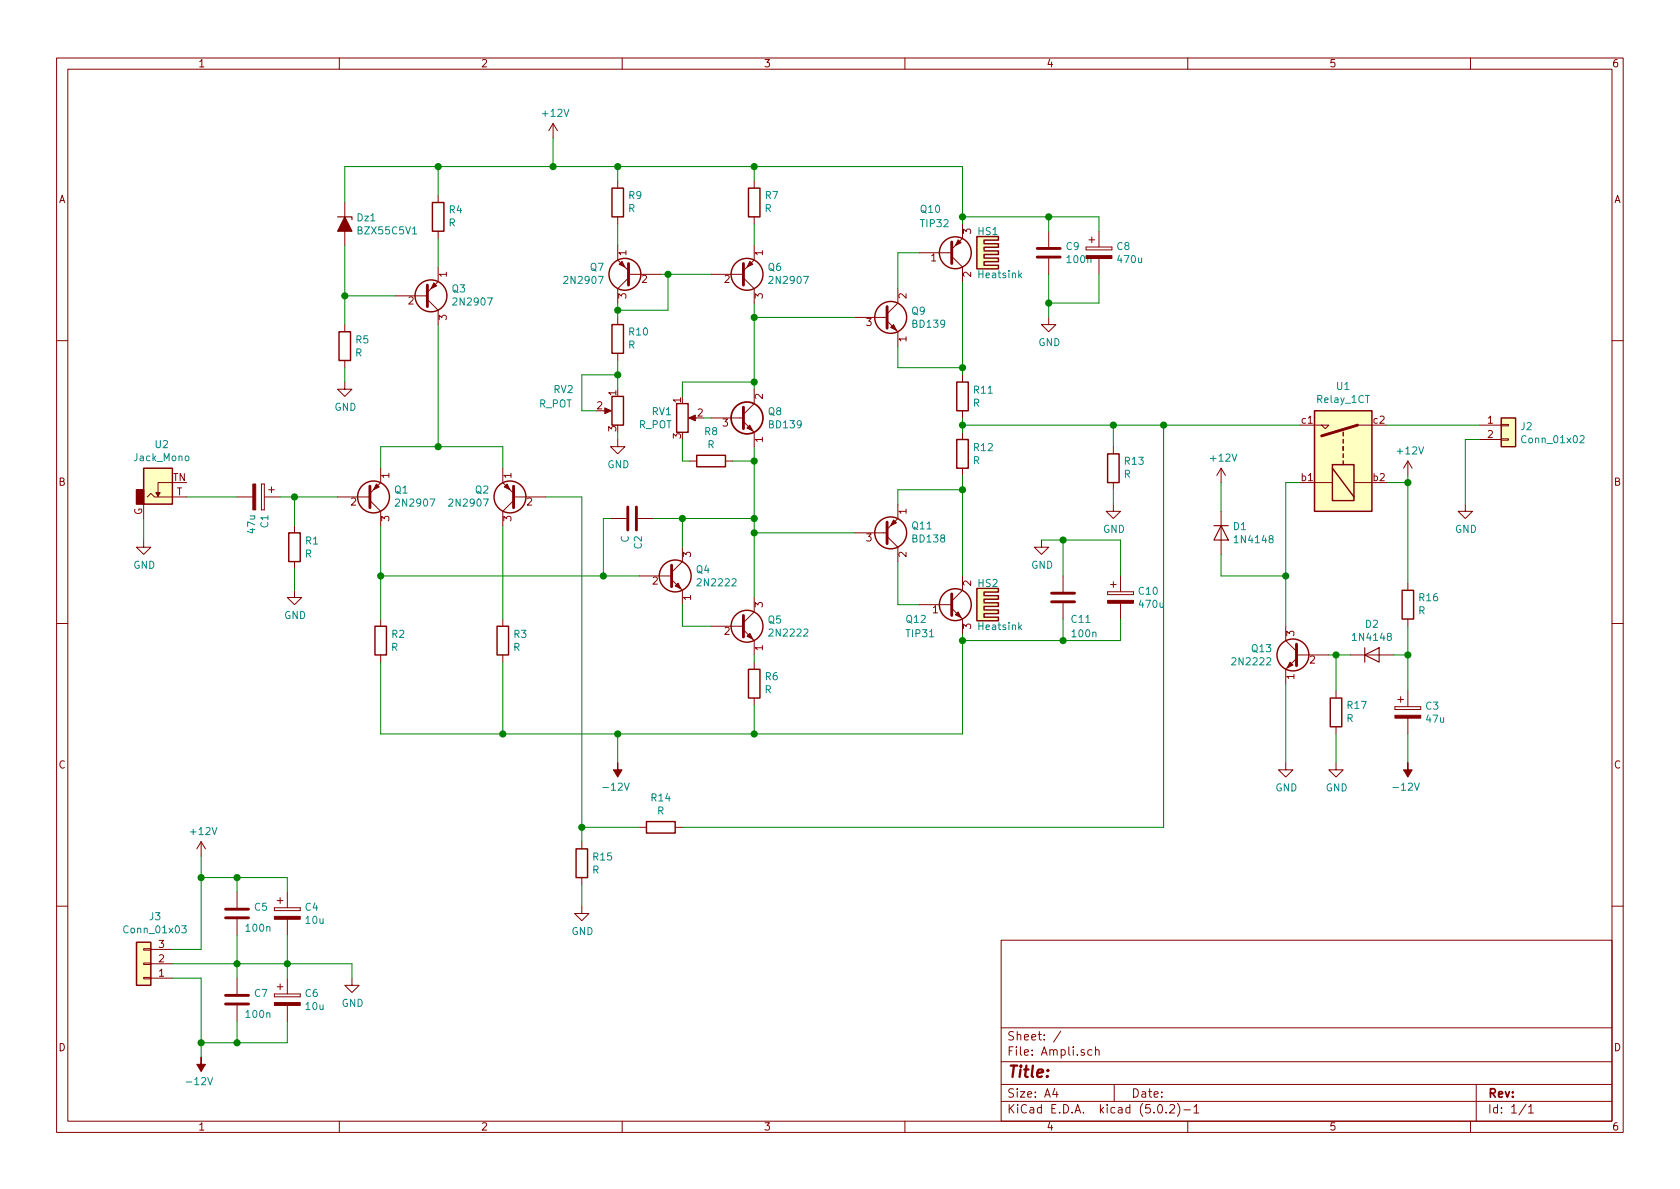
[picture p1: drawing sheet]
<svg xmlns="http://www.w3.org/2000/svg" width="297mm" height="210mm" viewBox="0 0 297 210" stroke-linecap="round" stroke-linejoin="round" font-family="sans-serif">
<g fill="none" stroke="#840000" stroke-width=".18">
<path d="M10 10.3h277v189.9h-277zM12 12.2h273v186.1h-273zM60 10.3v1.9M110 10.3v1.9M160 10.3v1.9M210 10.3v1.9M260 10.3v1.9M61 35.8v7.6M77.5 34.5v1.3M97.8 21.8l-.8 1.3M97.8 21.8v2.6M97.8 21.8l.8 1.3"/>
<path d="M109.2 32v1.3M109.2 38.3v1.3M133.3 32v1.3M133.3 38.3v1.3M170.2 39.6v2.6l-1.9 1.9M61 57.4v1.3M69.8 52.3h5.8M75.6 53l1.9 1.9v2.5M77.5 47.2v2.6l-1.9 1.9M77.5 40.9v1.3M109.2 43.4v2.6l1.9 1.9M109.2 56.1v1.3"/>
<path d="M111.1 49.1l-1.9 1.9v2.6M111.1 48.5h5.7M125.7 48.5h5.7M131.4 49.1l1.9 1.9v2.6M133.3 43.4v2.6l-1.9 1.9M151.1 56.1h5.6M156.8 56.8l1.9 1.9v2.5M158.7 51v2.6l-1.9 1.9M162.6 44.7h5.7M168.3 45.3l1.9 1.9v2.6M185.4 56.1v1.3h1.3l-1.3 1.3-1.3-1.3h1.3M185.4 40.9v2.8"/>
<path d="M185.4 45.7v2.8M192 43.7v.5zM192 44.2h4.6zM192 43.7h4.6zM192.5 42.4h1M193 41.9v1M194.3 40.9v2.8M194.3 45.7v2.8M196.6 43.7v.5zM10 60.2h2M61 67.6v1.2h1.2l-1.2 1.3-1.3-1.3h1.3M61 63.7v1.3"/>
<path d="M106.7 72.6h1M109.2 77.7v1.3h1.3l-1.3 1.3-1.3-1.3h1.3M109.2 62.5v1.2M122.2 73.9h1M125.7 73.9h5.7M131.4 74.5l1.9 1.9v2.6M133.3 68.8v2.6l-1.9 1.9M170.2 66.3v1.3M170.2 72.6v1.3M170.2 76.4v1.3M196.8 79v1.3M229.9 75.2h3.8"/>
<path d="M233.7 75.2h1.2l-.6 .6zM240 75.2h2.6M261.6 75.2h3.8M261.6 77.7h3.8M265.4 77.6h1.3v.2h-1.3zM265.4 75.1h1.3v.2h-1.3zM285 60.2h2M25.4 95.5v1.3h1.3l-1.3 1.2-1.3-1.2h1.3M25.4 89.1v2.6M26 87.9l.7-.7 .6 .7h5.7M30.5 85.3h-2.6v2.6M41.9 87.9h2.8"/>
<path d="M46.2 85.6h.5zM46.2 85.6v4.6zM46.2 90.2h.5zM46.7 85.6v4.6zM46.7 87.9h2.8M47.5 86.6h1M48 86.1v1M52.1 93v1.2M52.1 99.3v1.3M59.7 87.9h5.7M65.4 88.5l1.9 1.9v2.6M67.3 82.8v2.5l-1.9 1.9"/>
<path d="M88.9 82.8v2.5l1.9 1.9M90.8 88.5l-1.9 1.9v2.6M90.8 87.9h5.7M107.9 91.7h2.8M112.8 91.7h2.8M120.6 96.8v2.5l-1.9 1.9M121.9 81.5h1.3M128.3 81.5h1.2M151.1 94.2h5.7M156.8 94.9l1.9 1.9v2.5M158.7 89.1v2.6l-1.9 1.9M170.2 82.8v1.3"/>
<path d="M184.1 95.5v1.3h1.3l-1.3 1.2-1.2-1.2h1.2M196.8 89.1v1.3h1.3l-1.3 1.3-1.2-1.3h1.2M196.8 85.3v1.3M215.9 82.8v2.5M215.9 90.4v7.6M215.9 82.8l-.8 1.3M215.9 82.8l.8 1.3M229.9 85.3h5.7M239.4 85.3h3.2M248.9 81.5l-.7 1.3M248.9 81.5v2.6M248.9 81.5l.8 1.3"/>
<path d="M259.1 89.1v1.3h1.2l-1.2 1.3-1.3-1.3h1.3M10 110.3h2M52.1 104.4v1.3h1.2l-1.2 1.2-1.3-1.2h1.3M67.3 109.5v1.2M67.3 115.8v1.3M88.9 109.5v1.2M88.9 115.8v1.3M113 101.8h5.7M118.7 102.5l1.9 1.9v2.5M125.7 110.7h5.7M131.4 111.4l1.9 1.9v2.5M133.3 105.7v2.5l-1.9 1.9"/>
<path d="M133.3 117.1v1.3M162.6 106.9h5.7M168.3 107.6l1.9 1.9v2.5M170.2 101.8v2.6l-1.9 1.9M188 101.8v2.8M188 106.7v2.8M195.8 104.6v.6zM195.8 105.2h4.6zM195.8 104.6h4.6zM196.3 103.4h1.1M196.8 102.9v1M198.1 101.8v2.8"/>
<path d="M198.1 106.7v2.8M200.4 104.6v.6zM227.3 110.7v2.6l1.9 1.9M229.2 116.5l-1.9 1.9v2.5M229.2 115.8h5.7M238.8 115.8h7.6M248.9 103.1v1.3M248.9 109.5v1.2M285 110.3h2M133.3 123.4v1.3M227.3 134.9v1.2h1.3l-1.3 1.3-1.2-1.3h1.2M236.2 134.9v1.2h1.3l-1.3 1.3-1.3-1.3h1.3"/>
<path d="M236.2 122.2v1.2M236.2 128.5v1.3M246.6 125v.5zM246.6 125.5h4.6zM246.6 125h4.6zM247.1 123.7h1.1M247.6 123.2v1M248.9 122.2v2.8M248.9 127v2.8M251.2 125v.5zM35.6 148.8l-.8 1.3M35.6 148.8v2.6"/>
<path d="M35.6 148.8l.7 1.3M41.9 157.7v2.8M49 159.3h1M49.5 158.7v1.1M50.8 157.7v2.8M102.9 148.8v1.3M102.9 155.2v1.3M113 146.3h1.3M119.4 146.3h1.2M10 160.2h2M25.4 167.8h1.3v.2h-1.3zM25.4 170.3h1.3v.3h-1.3z"/>
<path d="M25.4 172.8h1.3v.3h-1.3zM26.7 173h3.8M26.7 170.4h3.8M26.7 167.9h3.8M41.9 162.6v2.7M41.9 173v2.8M41.9 177.8v2.8M48.5 160.5v.5zM48.5 161h4.6zM48.5 160.5h4.6zM48.5 175.8v.5zM48.5 176.3h4.6z"/>
<path d="M48.5 175.8h4.6zM49 174.5h1M49.5 174v1M50.8 162.6v2.7M50.8 173v2.8M50.8 177.8v2.8M53.1 160.5v.5zM53.1 175.8v.5zM62.2 173v1.2h1.3l-1.3 1.3-1.2-1.3h1.2M102.9 160.3v1.2h1.2l-1.2 1.3-1.3-1.3h1.3M177 166.3h108v32h-108zM285 160.2h2"/>
<path d="M60 198.3v1.9M110 198.3v1.9M160 198.3v1.9M177 194.8h108M177 191.8h108M177 187.8h108M177 181.8h108M186.5 192.5l-.4 1h1M186.8 193v1M187.6 182.3l-1.3 2M193.1 185.7l-.5-.1-.3 .3 .1 .6 .2 .1 .5-.1M193.7 185.7l.2-.1 .4 .1v.9"/>
<path d="M193.7 185.1v1.5M197 191.8v3M204.8 195.5l.4-.2a.94 .94 0 0 1 0 1.5 .79 .79 0 0 1-.4-1.3zM206.2 196.7v.1M206.8 195.5l.2-.2h.4l.2 .2 .1 .3-.1 .2-.8 .8h.9M208.2 195.1a1.71 1.71 0 0 1 0 2.3M209.3 196.3h1.2M210 198.3v1.9M211.1 195.8l.4-.5v1.5M211.1 196.8h.9M260 198.3v1.9M261 191.8v6.5"/>
<path d="M269.8 195.2l-1.2 2M270.3 195.8l.4-.5v1.5M270.3 196.8h.8"/>
</g>
<g fill="#ffffc2" stroke="#ffffc2" stroke-width=".18">
<path d="M24.1 166.6h2.6v7.6h-2.6z"/>
<path d="M265.4 73.9h2.6v5.1h-2.6z"/>
<path d="M172.7 41.8h3.8v.7h-2.5v.6h2.5v.6h-2.5v.7l-1.3-.7z"/>
<path d="M172.7 43.7l1.3 .7h2.5v.6h-2.5v.6h2.5v.7h-2.5v.6h2.5v.6h-3.8z"/>
<path d="M172.7 104.1h3.8v.6h-2.5v.6h2.5v.7h-2.5v.6l-1.3-.6z"/>
<path d="M172.7 106l1.3 .6h2.5v.6h-2.5v.7h2.5v.6h-2.5v.6h2.5v.7h-3.8z"/>
<path d="M25.4 82.8h5.1v6.3h-5.1z"/>
<path d="M232.4 72.6h10.2v17.8h-10.2z"/>
</g>
<g fill="none" stroke="#840000" stroke-width=".25">
<path d="M76.5 35.8h2v5.1h-2zM108.2 33.3h2v5h-2zM132.3 33.3h2.1v5h-2.1zM59.9 58.7h2.1v5h-2.1zM108.2 57.4h2v5.1h-2zM172.7 41.8h3.8v.7h-2.5v.6h2.5v.6h-2.5v.7h2.5v.6h-2.5v.6h2.5v.7h-2.5v.6h2.5v.6h-3.8zM108.2 70.1h2v5.1h-2zM119.6 71.4h2.1v5h-2.1zM169.2 67.6h2v5h-2zM169.2 77.7h2v5.1h-2zM232.4 72.6h10.2v17.8h-10.2zM237.5 76.4v.7"/>
<path d="M237.5 77.7v.7M237.5 79v.6M265.4 73.9h2.6v5.1h-2.6zM25.4 82.8h5.1v6.3h-5.1zM51.1 94.2h2v5.1h-2zM123.2 80.5h5.1v2h-5.1zM195.8 80.3h2.1v5h-2.1zM235.6 82.2h3.8v6.3h-3.8zM235.6 82.8l3.8 5.1M237.5 80.3v.6M237.5 81.5v.7M66.3 110.7h2v5.1h-2z"/>
<path d="M87.9 110.7h2v5.1h-2zM132.3 118.4h2.1v5h-2.1zM172.7 104.1h3.8v.6h-2.5v.6h2.5v.7h-2.5v.6h2.5v.6h-2.5v.7h2.5v.6h-2.5v.6h2.5v.7h-3.8zM247.9 104.4h2v5.1h-2zM235.2 123.4h2v5.1h-2zM101.9 150.1h2v5.1h-2zM114.3 145.3h5.1v2h-5.1zM24.1 166.6h2.6v7.6h-2.6z"/>
<circle cx="76.2" cy="52.3" r="2.82"/>
<circle cx="110.5" cy="48.5" r="2.82"/>
<circle cx="132.1" cy="48.5" r="2.82"/>
<circle cx="157.5" cy="56.1" r="2.82"/>
<circle cx="168.9" cy="44.7" r="2.82"/>
<circle cx="66" cy="87.9" r="2.82"/>
<circle cx="90.2" cy="87.9" r="2.82"/>
<circle cx="157.5" cy="94.2" r="2.82"/>
<circle cx="119.4" cy="101.8" r="2.82"/>
<circle cx="132.1" cy="110.7" r="2.82"/>
<circle cx="168.9" cy="106.9" r="2.82"/>
<circle cx="228.6" cy="115.8" r="2.82"/>
</g>
<path d="M72.9 41.4h.8M279.4 77.2l.5-.2 .2 .4-.1 .2-.7 .7h.8M32.8 80.7l.3-.1 .3 .3-.1 .5-.3 .1-.2-.1zM32.1 163.7h.8l-.4 .5 .4 .1-.1 .6-.5 .1-.2-.2" fill="none" stroke="#008484" stroke-width=".18"/>
<g fill="none" stroke="#840000" stroke-width=".51">
<path d="M75.6 50.4v3.8M111.1 46.6v3.8M131.4 46.6v3.8M156.8 54.2v3.8M168.3 42.8v3.8M183.4 45.5h4.1M183.4 43.9h4.1M240 75.2l-6.3 1.9M65.4 86v3.8M90.8 86v3.8M111 89.7v4M112.5 89.7v4"/>
<path d="M118.7 99.9v3.9M131.4 108.8v3.8M168.3 105v3.8M185.9 106.4h4.1M185.9 104.9h4.1M229.2 113.9v3.8M39.9 162.3h4M39.9 160.8h4M39.9 177.5h4M39.9 176h4"/>
</g>
<g fill="#840000" stroke="#840000" stroke-width=".18">
<path d="M48.5 162h4.6v.6h-4.6z"/>
<path d="M48.5 177.3h4.6v.5h-4.6z"/>
<path d="M35.6 186.9v1.3h.7l-.7 1.3-.8-1.3h.8z"/>
<path d="M119.4 103.6l.5-.5 .5 1z"/>
<path d="M132.1 112.5l.5-.5 .5 1z"/>
<path d="M121.8 73.9l1.1-.5v1z"/>
<path d="M109.2 134.9v1.2h.8l-.8 1.3-.7-1.3h.7z"/>
<path d="M44.7 85.6h.5v4.6h-.5z"/>
<path d="M228.1 117.1l.5 .5-1 .5z"/>
<path d="M246.6 126.5h4.6v.5h-4.6z"/>
<path d="M248.9 134.9v1.2h.8l-.8 1.3-.7-1.3h.7z"/>
<path d="M192 45.2h4.6v.5h-4.6z"/>
<path d="M195.8 106.2h4.6v.5h-4.6z"/>
<path d="M106.9 72.1l1.2 .5-1.2 .5z"/>
<path d="M27.6 87.1h.7l-.4 .7z"/>
<path d="M66.5 85.6l.6 .5-1.1 .5z"/>
<path d="M89.2 86.1l.5-.5 .5 1z"/>
<path d="M76.7 50l.5 .5-1 .5z"/>
<path d="M109.5 46.7l.5-.5 .5 1z"/>
<path d="M132.6 46.2l.5 .5-1 .5z"/>
<path d="M158 91.9l.5 .6-1 .5z"/>
<path d="M169.4 42.4l.5 .5-1 .5z"/>
<path d="M168.9 108.7l.5-.5 .5 1z"/>
<path d="M132.1 75.7l.5-.5 .5 1z"/>
<path d="M157.5 57.9l.5-.5 .5 1z"/>
</g>
<g fill="none" stroke="#008400" stroke-width=".18">
<path d="M61 35.8v-6.3h109.2v10.1M77.5 29.5v5M97.8 24.4v5.1M109.2 29.5v2.5M109.2 39.6v3.8M133.3 29.5v2.5M133.3 39.6v3.8M170.2 38.3h24.1v2.6M185.4 38.3v2.6M61 43.4v14M61 52.3h8.8M77.5 42.2v5"/>
<path d="M77.5 57.4v21.6M109.2 53.6v2.5M116.8 48.5h8.9M118.1 48.5v6.4h-8.9M133.3 53.6v15.2M133.3 56.1h17.8M162.6 44.7h-3.9v6.3M170.2 49.8v16.5M185.4 48.5v7.6M194.3 48.5v5.1h-8.9M61 65v2.6M109.2 63.7v5.1"/>
<path d="M109.2 76.4v1.3M109.2 66.3h-6.3v6.3h2.5M120.6 77.7v3.8h1.3M124.5 73.9h1.2M133.3 67.6h-12.7v2.5M133.3 79v26.7M158.7 61.2v3.8h11.5M170.2 73.9v2.5M170.2 75.2h59.7M196.8 75.2v3.8M205.7 75.2v71.1h-85.1M245.1 75.2h16.5"/>
<path d="M261.6 77.7h-2.5v11.4M25.4 91.7v3.8M33 87.9h8.9M49.5 87.9h10.2M52.1 87.9v5.1M67.3 82.8v-3.8h21.6v3.8M67.3 93v16.5M88.9 93v16.5M96.5 87.9h6.4v60.9M107.9 91.7h-1.2v10.1M115.6 91.7h17.7M120.6 91.7v5.1"/>
<path d="M129.5 81.5h3.8M133.3 94.2h17.8M158.7 99.3v7.6h3.9M170.2 86.6h-11.5v2.5M170.2 84.1v17.7M184.1 95.5h14v6.3M188 95.5v6.3M196.8 86.6v2.5M215.9 98v3.8h11.4M215.9 85.3v5.1M229.9 85.3h-2.6v25.4M245.1 85.3h3.8"/>
<path d="M248.9 84.1v19M52.1 100.6v3.8M67.3 101.8h45.7M88.9 117.1v12.7M120.6 106.9v3.8h5.1M133.3 115.8v1.3M170.2 112v17.8h-102.9v-12.7M188 109.5v3.8M198.1 109.5v3.8h-27.9M234.9 115.8h3.9M236.2 115.8v6.4M246.4 115.8h2.5"/>
<path d="M248.9 110.7v11.5M109.2 129.8v5.1M133.3 124.7v5.1M227.3 120.9v14M236.2 129.8v5.1M248.9 129.8v5.1M35.6 155.2h15.2v2.5M35.6 151.4v16.5h-5.1M41.9 155.2v2.5M102.9 146.3h10.1M102.9 156.5v3.8M30.5 173h5.1v13.9"/>
<path d="M30.5 170.4h31.7v2.6M41.9 165.3v7.7M50.8 165.3v7.7M41.9 180.6v3.8M50.8 180.6v3.8h-15.2"/>
</g>
<g fill="#008400" stroke="#008400" stroke-width=".25">
<circle cx="41.9" cy="155.2" r=".51"/>
<circle cx="50.8" cy="170.4" r=".51"/>
<circle cx="41.9" cy="170.4" r=".51"/>
<circle cx="41.9" cy="184.4" r=".51"/>
<circle cx="35.6" cy="184.4" r=".51"/>
<circle cx="35.6" cy="155.2" r=".51"/>
<circle cx="133.4" cy="67.6" r=".51"/>
<circle cx="109.2" cy="54.9" r=".51"/>
<circle cx="118.1" cy="48.5" r=".51"/>
<circle cx="133.4" cy="81.5" r=".51"/>
<circle cx="133.4" cy="91.7" r=".51"/>
<circle cx="109.2" cy="29.5" r=".51"/>
<circle cx="77.5" cy="29.5" r=".51"/>
<circle cx="61" cy="52.3" r=".51"/>
<circle cx="77.5" cy="79" r=".51"/>
<circle cx="133.4" cy="56.1" r=".51"/>
<circle cx="133.4" cy="29.5" r=".51"/>
<circle cx="133.4" cy="94.2" r=".51"/>
<circle cx="170.2" cy="65" r=".51"/>
<circle cx="170.2" cy="86.6" r=".51"/>
<circle cx="88.9" cy="129.8" r=".51"/>
<circle cx="133.4" cy="129.8" r=".51"/>
<circle cx="170.2" cy="75.2" r=".51"/>
<circle cx="196.9" cy="75.2" r=".51"/>
<circle cx="97.8" cy="29.5" r=".51"/>
<circle cx="120.7" cy="91.7" r=".51"/>
<circle cx="109.2" cy="129.8" r=".51"/>
<circle cx="102.9" cy="146.3" r=".51"/>
<circle cx="106.7" cy="101.8" r=".51"/>
<circle cx="67.3" cy="101.8" r=".51"/>
<circle cx="52.1" cy="87.9" r=".51"/>
<circle cx="205.7" cy="75.2" r=".51"/>
<circle cx="248.9" cy="85.3" r=".51"/>
<circle cx="248.9" cy="115.8" r=".51"/>
<circle cx="227.3" cy="101.8" r=".51"/>
<circle cx="236.2" cy="115.8" r=".51"/>
<circle cx="185.4" cy="38.3" r=".51"/>
<circle cx="170.2" cy="38.3" r=".51"/>
<circle cx="185.4" cy="53.6" r=".51"/>
<circle cx="188" cy="113.3" r=".51"/>
<circle cx="170.2" cy="113.3" r=".51"/>
<circle cx="188" cy="95.5" r=".51"/>
<circle cx="109.2" cy="66.3" r=".51"/>
</g>
<path d="M59.7 38.3h2.5v.6M214.6 93h2.6M215.9 93l1.3 2.5h-2.6zM241.3 115.8l2.5-1.3v2.6zM241.3 114.5v2.6" fill="none" stroke="#840000" stroke-width=".2"/>
<path d="M61 38.3l1.2 2.6h-2.5z" fill="#840000" stroke="#840000" stroke-width=".2"/>
<path d="M24.1 86.6h1.3v2.5h-1.3z" fill="#840000" stroke="#840000" stroke-width=".25"/>
<g fill="#840000" stroke="#840000" stroke-width=".51">
<path d="M156.8 92.3v3.8z"/>
<path d="M131.4 72v3.8z"/>
</g>
<circle cx="132.1" cy="73.9" r="2.82" fill="none" stroke="#840000" stroke-width=".3"/>
<text font-size="2.8" fill="#840000" x="178" y="190.5">Title:</text>
<g font-size="2.1" fill="#840000">
<text x="178" y="184">Sheet: /</text>
<text x="178" y="186.7">File: Ampli.sch</text>
<text x="178" y="196.9">KiCad E.D.A. kicad (5.0.2)-1</text>
<text x="178" y="194.1">Size: A4</text>
<text x="200" y="194.1">Date:</text>
<text x="263" y="194.1">Rev:</text>
<text x="263" y="196.9">Id: 1/1</text>
</g>
<g font-size="1.8" fill="#840000">
<text x="35" y="11.9">1</text>
<text x="85" y="11.9">2</text>
<text x="135" y="11.9">3</text>
<text x="185" y="11.9">4</text>
<text x="235" y="11.9">5</text>
<text x="285" y="11.9">6</text>
<text x="10.4" y="35.9">A</text>
<text x="285.4" y="35.9">A</text>
<text x="171.7" y="41.4" transform="rotate(-90 171.7 41.4)">3</text>
<text x="110.7" y="45.2" transform="rotate(-90 110.7 45.2)">1</text>
<text x="134.9" y="45.2" transform="rotate(-90 134.9 45.2)">1</text>
<text x="164.6" y="46.2">1</text>
<text x="72.2" y="53.8">2</text>
<text x="79" y="49" transform="rotate(-90 79 49)">1</text>
<text x="110.7" y="52.8" transform="rotate(-90 110.7 52.8)">3</text>
<text x="113.5" y="50">2</text>
<text x="128.1" y="50">2</text>
<text x="134.9" y="52.8" transform="rotate(-90 134.9 52.8)">3</text>
<text x="160.3" y="52.8" transform="rotate(-90 160.3 52.8)">2</text>
<text x="171.7" y="49" transform="rotate(-90 171.7 49)">2</text>
<text x="79" y="56.6" transform="rotate(-90 79 56.6)">3</text>
<text x="153.2" y="57.7">3</text>
<text x="160.3" y="60.4" transform="rotate(-90 160.3 60.4)">1</text>
<text x="109" y="69.9" transform="rotate(-90 109 69.9)">1</text>
<text x="120.4" y="71.2" transform="rotate(-90 120.4 71.2)">1</text>
<text x="134.9" y="70.6" transform="rotate(-90 134.9 70.6)">2</text>
<text x="105.6" y="72.4">2</text>
<text x="109" y="76.3" transform="rotate(-90 109 76.3)">3</text>
<text x="120.4" y="77.6" transform="rotate(-90 120.4 77.6)">3</text>
<text x="123.3" y="73.7">2</text>
<text x="127.8" y="75.4">3</text>
<text x="230.2" y="74.9">c1</text>
<text x="242.9" y="74.9">c2</text>
<text x="263" y="74.9">1</text>
<text x="263" y="77.5">2</text>
<text x="134.9" y="78.2" transform="rotate(-90 134.9 78.2)">1</text>
<text x="10.4" y="85.9">B</text>
<text x="30.6" y="85.1">TN</text>
<text x="31.2" y="87.6">T</text>
<text x="62.1" y="89.4">2</text>
<text x="68.8" y="84.6" transform="rotate(-90 68.8 84.6)">1</text>
<text x="90.4" y="84.6" transform="rotate(-90 90.4 84.6)">1</text>
<text x="93.2" y="89.4">2</text>
<text x="230.1" y="85.1">b1</text>
<text x="242.8" y="85.1">b2</text>
<text x="285.4" y="85.9">B</text>
<text x="25.1" y="91.1" transform="rotate(-90 25.1 91.1)">G</text>
<text x="68.8" y="92.2" transform="rotate(-90 68.8 92.2)">3</text>
<text x="90.4" y="92.2" transform="rotate(-90 90.4 92.2)">3</text>
<text x="153.2" y="95.8">3</text>
<text x="160.3" y="90.9" transform="rotate(-90 160.3 90.9)">1</text>
<text x="122.2" y="98.5" transform="rotate(-90 122.2 98.5)">3</text>
<text x="160.3" y="98.5" transform="rotate(-90 160.3 98.5)">2</text>
<text x="115.4" y="103.4">2</text>
<text x="122.2" y="106.1" transform="rotate(-90 122.2 106.1)">1</text>
<text x="134.9" y="107.4" transform="rotate(-90 134.9 107.4)">3</text>
<text x="171.7" y="103.6" transform="rotate(-90 171.7 103.6)">2</text>
<text x="128.1" y="112.3">2</text>
<text x="164.9" y="108.5">1</text>
<text x="171.7" y="111.2" transform="rotate(-90 171.7 111.2)">3</text>
<text x="228.9" y="112.5" transform="rotate(-90 228.9 112.5)">3</text>
<text x="134.9" y="115" transform="rotate(-90 134.9 115)">1</text>
<text x="231.6" y="117.3">2</text>
<text x="228.9" y="120.1" transform="rotate(-90 228.9 120.1)">1</text>
<text x="10.4" y="135.9">C</text>
<text x="285.4" y="135.9">C</text>
<text x="28.1" y="167.6">3</text>
<text x="28.1" y="172.7">1</text>
<text x="28.1" y="170.2">2</text>
<text x="10.4" y="185.9">D</text>
<text x="285.4" y="185.9">D</text>
<text x="35" y="199.9">1</text>
<text x="85" y="199.9">2</text>
<text x="135" y="199.9">3</text>
<text x="185" y="199.9">4</text>
<text x="235" y="199.9">5</text>
<text x="285" y="199.9">6</text>
</g>
<g font-size="1.8" fill="#008484">
<text x="96.1" y="20.7">+12V</text>
<text x="111.2" y="35.2">R9</text>
<text x="135.3" y="35.2">R7</text>
<text x="63.2" y="39.1">Dz1</text>
<text x="63.5" y="41.4">BZX55C5V1</text>
<text x="79.3" y="40.1">R</text>
<text x="79.5" y="37.7">R4</text>
<text x="111.1" y="37.5">R</text>
<text x="135.2" y="37.5">R</text>
<text x="162.8" y="37.6">Q10</text>
<text x="162.9" y="40.2">TIP32</text>
<text x="173" y="41.6">HS1</text>
<text x="104.4" y="47.9">Q7</text>
<text x="135.8" y="47.9">Q6</text>
<text x="188.5" y="44.2">C9</text>
<text x="188.8" y="46.5">100n</text>
<text x="197.5" y="44.2">C8</text>
<text x="197.8" y="46.5">470u</text>
<text x="80" y="51.7">Q3</text>
<text x="100.1" y="50.2">2N2907</text>
<text x="136.3" y="50.2">2N2907</text>
<text x="173.2" y="49.2">Heatsink</text>
<text x="80.4" y="54">2N2907</text>
<text x="111.3" y="59.3">R10</text>
<text x="161.2" y="55.6">Q9</text>
<text x="161.5" y="58">BD139</text>
<text x="62.8" y="63">R</text>
<text x="62.9" y="60.7">R5</text>
<text x="111.1" y="61.6">R</text>
<text x="183.6" y="61.2">GND</text>
<text x="97.9" y="69.5">RV2</text>
<text x="172" y="71.9">R</text>
<text x="172.2" y="69.6">R11</text>
<text x="233" y="71.3">Relay_1CT</text>
<text x="236.4" y="69">U1</text>
<text x="59.1" y="72.6">GND</text>
<text x="95.3" y="72.1">R_POT</text>
<text x="112.9" y="75.7">R_POT</text>
<text x="115.3" y="73.4">RV1</text>
<text x="124.6" y="77">R8</text>
<text x="135.9" y="73.4">Q8</text>
<text x="136.1" y="75.7">BD139</text>
<text x="268.9" y="76.1">J2</text>
<text x="23.8" y="81.6">Jack_Mono</text>
<text x="27.5" y="79.2">U2</text>
<text x="107.4" y="82.8">GND</text>
<text x="125.1" y="79.3">R</text>
<text x="172" y="82.1">R</text>
<text x="172.2" y="79.8">R12</text>
<text x="198.9" y="82.2">R13</text>
<text x="214.2" y="81.6">+12V</text>
<text x="247.2" y="80.4">+12V</text>
<text x="269.4" y="78.4">Conn_01x02</text>
<text x="69.8" y="87.3">Q1</text>
<text x="70.3" y="89.6">2N2907</text>
<text x="79.7" y="89.6">2N2907</text>
<text x="84.1" y="87.3">Q2</text>
<text x="198.7" y="84.5">R</text>
<text x="45.1" y="94.3" transform="rotate(-90 45.1 94.3)">47u</text>
<text x="47.4" y="93.3" transform="rotate(-90 47.4 93.3)">C1</text>
<text x="111.2" y="96" transform="rotate(-90 111.2 96)">C</text>
<text x="161.3" y="93.6">Q11</text>
<text x="161.5" y="95.9">BD138</text>
<text x="195" y="94.2">GND</text>
<text x="218.1" y="93.7">D1</text>
<text x="257.3" y="94.2">GND</text>
<text x="23.6" y="100.6">GND</text>
<text x="53.9" y="98.6">R</text>
<text x="54.1" y="96.3">R1</text>
<text x="113.5" y="97" transform="rotate(-90 113.5 97)">C2</text>
<text x="123.1" y="101.4">Q4</text>
<text x="182.3" y="100.6">GND</text>
<text x="218.6" y="96.1">1N4148</text>
<text x="123.6" y="103.7">2N2222</text>
<text x="173" y="103.8">HS2</text>
<text x="201.4" y="105.2">C10</text>
<text x="201.6" y="107.5">470u</text>
<text x="251" y="106.3">R16</text>
<text x="50.2" y="109.5">GND</text>
<text x="69.3" y="112.8">R2</text>
<text x="90.9" y="112.8">R3</text>
<text x="135.8" y="110.3">Q5</text>
<text x="136.3" y="112.6">2N2222</text>
<text x="160.3" y="110.2">Q12</text>
<text x="160.4" y="112.7">TIP31</text>
<text x="173.2" y="111.4">Heatsink</text>
<text x="189.5" y="110.2">C11</text>
<text x="189.7" y="112.7">100n</text>
<text x="239.5" y="113.3">1N4148</text>
<text x="241.5" y="111">D2</text>
<text x="250.8" y="108.6">R</text>
<text x="69.2" y="115.1">R</text>
<text x="90.8" y="115.1">R</text>
<text x="218.2" y="117.6">2N2222</text>
<text x="221.4" y="115.3">Q13</text>
<text x="135.2" y="122.6">R</text>
<text x="135.3" y="120.3">R6</text>
<text x="238.3" y="125.4">R17</text>
<text x="252.1" y="125.5">C3</text>
<text x="238.1" y="127.7">R</text>
<text x="252.2" y="127.8">47u</text>
<text x="107" y="139.8">-12V</text>
<text x="115.2" y="141.7">R14</text>
<text x="225.5" y="139.9">GND</text>
<text x="234.4" y="139.9">GND</text>
<text x="246.7" y="139.8">-12V</text>
<text x="33.9" y="147.7">+12V</text>
<text x="116.2" y="144">R</text>
<text x="104.7" y="154.5">R</text>
<text x="104.9" y="152.2">R15</text>
<text x="45" y="161.1">C5</text>
<text x="54" y="161.1">C4</text>
<text x="22.2" y="165">Conn_01x03</text>
<text x="26.5" y="162.7">J3</text>
<text x="43.6" y="164.8">100n</text>
<text x="54.1" y="163.4">10u</text>
<text x="101" y="165.3">GND</text>
<text x="45" y="176.3">C7</text>
<text x="54" y="176.3">C6</text>
<text x="54.1" y="178.6">10u</text>
<text x="60.4" y="178">GND</text>
<text x="43.6" y="180">100n</text>
<text x="33.3" y="191.9">-12V</text>
</g>
</svg>
